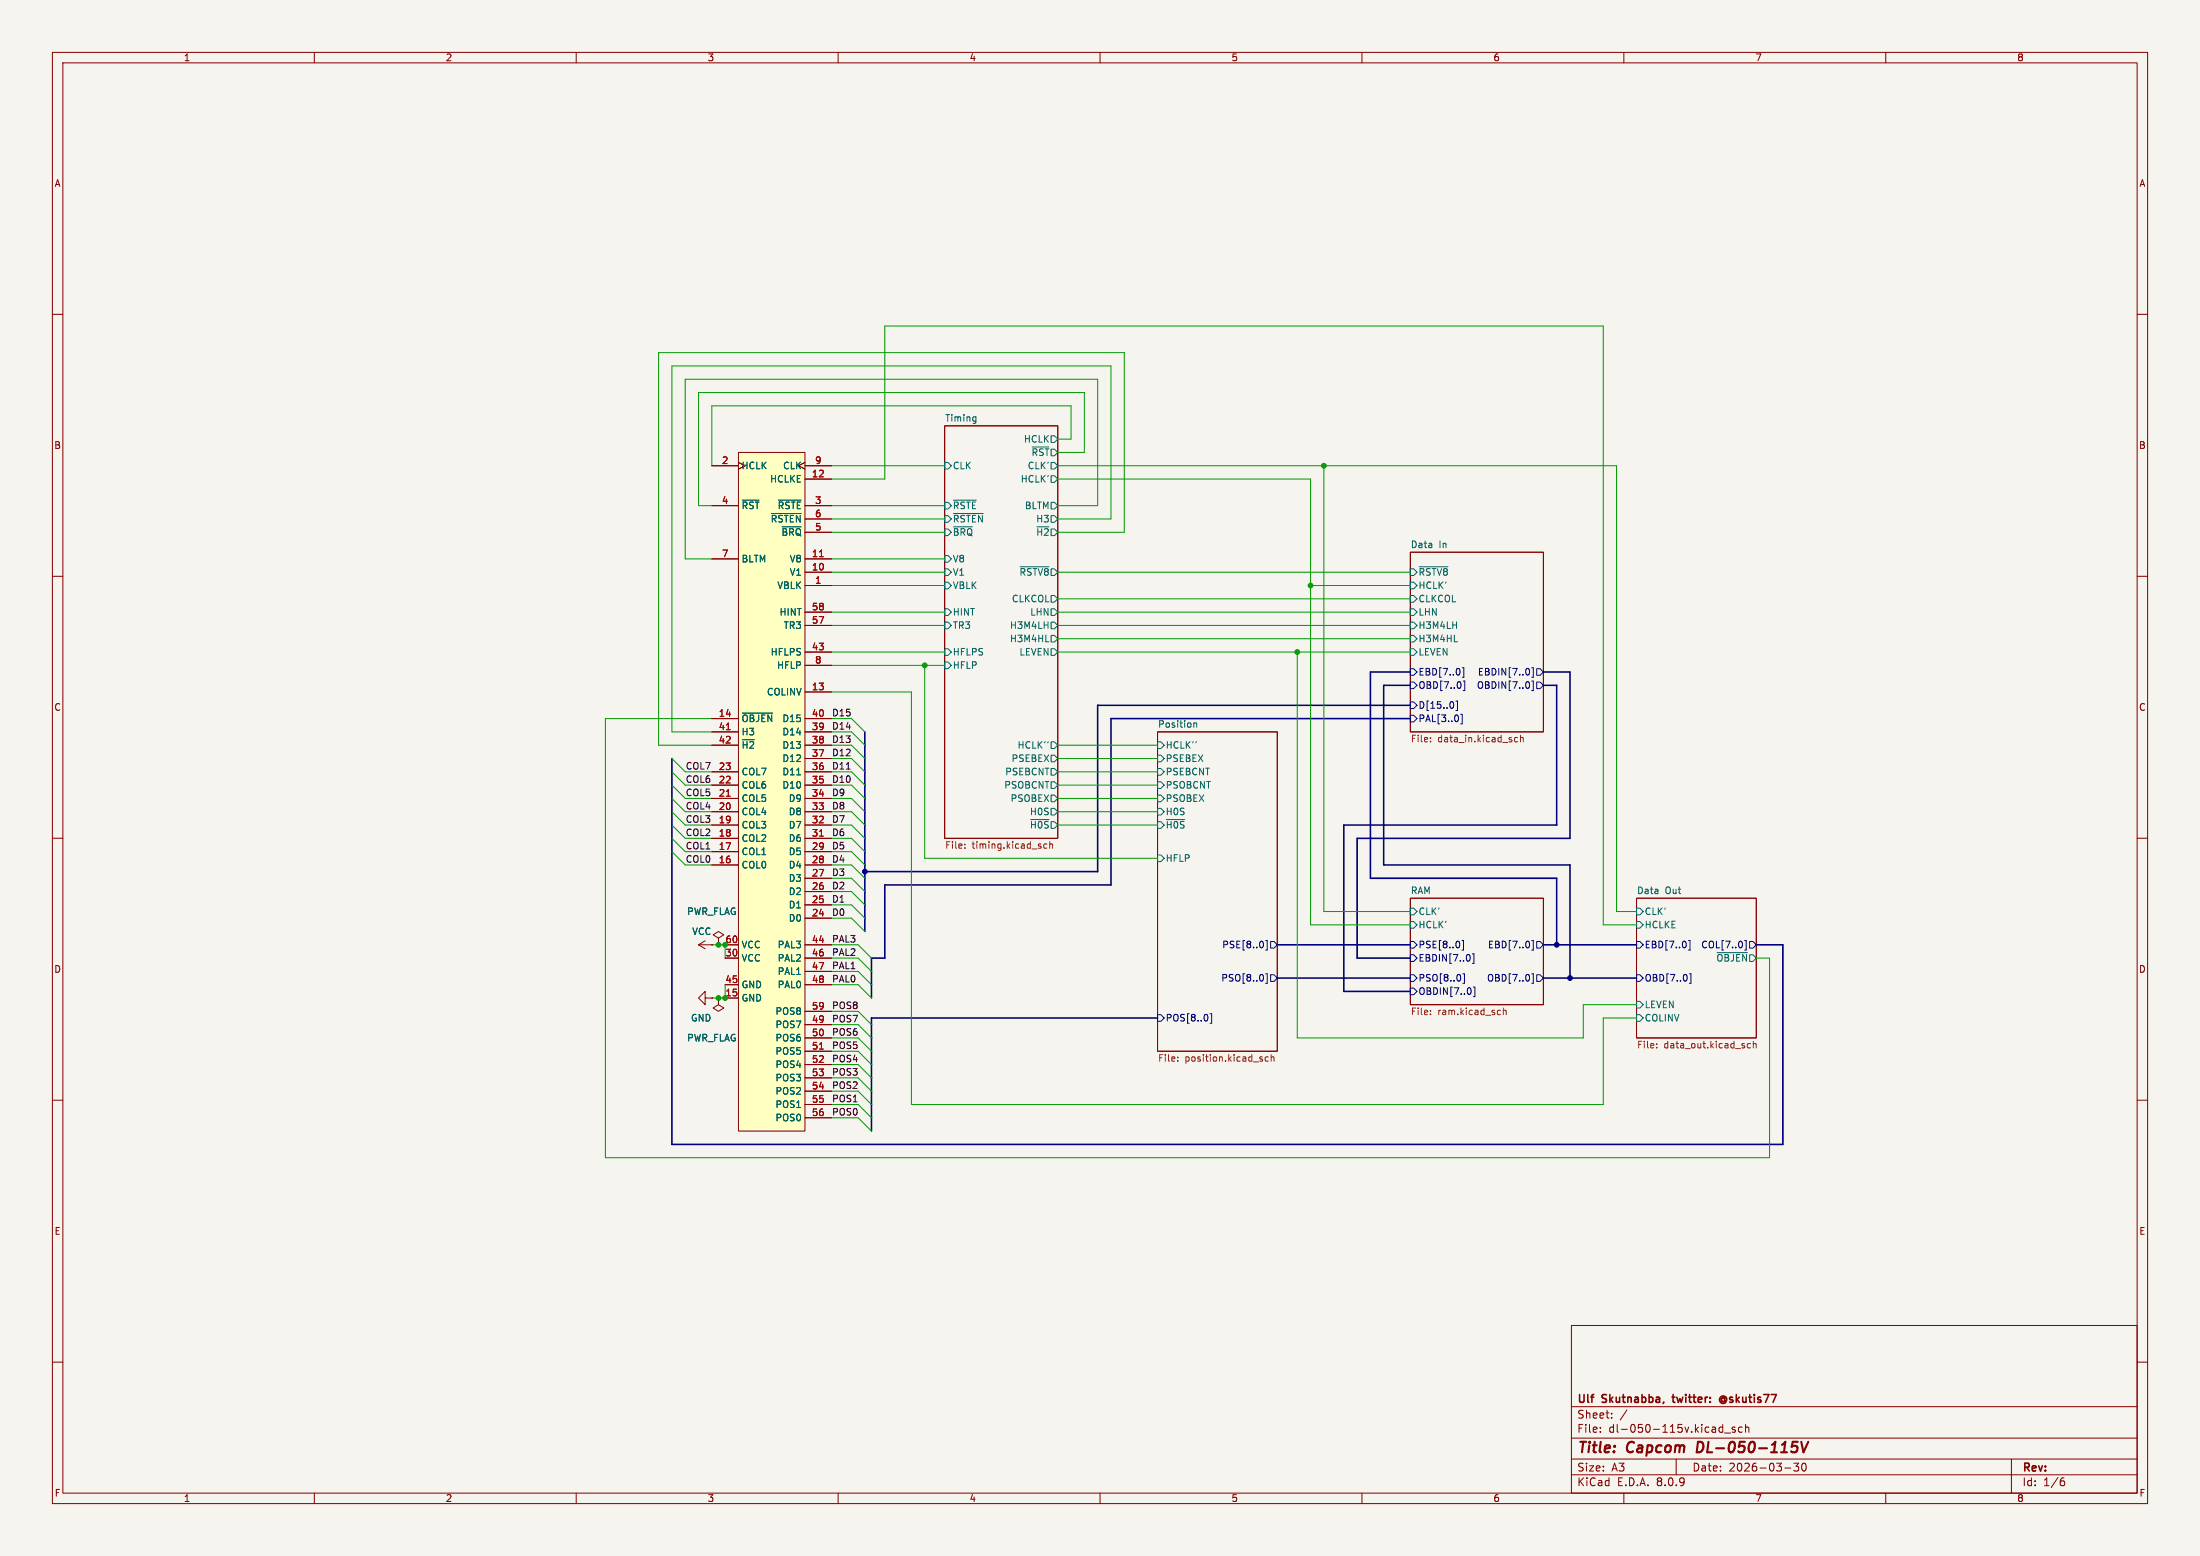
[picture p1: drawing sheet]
<svg xmlns="http://www.w3.org/2000/svg" width="420mm" height="297mm" viewBox="0 0 420 297" stroke-linecap="round" stroke-linejoin="round" font-family="sans-serif">
<path d="M0 0h420v297h-420z" fill="#f5f4ef" stroke="#f5f4ef" stroke-width=".19"/>
<g fill="none" stroke="#840000" stroke-width=".19">
<path d="M10 10h400v277h-400zM12 12h396v273h-396zM60 10v2M110 10v2M160 10v2M210 10v2M260 10v2M310 10v2M360 10v2M10 60h2M408 60h2M180.3 81.3h21.6v78.7h-21.6z"/>
<path d="M10 110h2M269.2 105.4h25.4v34.3h-25.4zM408 110h2M221 139.7h22.8v61h-22.8zM10 160h2M408 160h2M269.2 171.5h25.4v20.3h-25.4zM312.4 171.5h22.9v26.6h-22.9zM134.6 190.5v-1.3l-1.3 1.3 1.3 1.3v-1.3h1.3M135.9 190.5h.1M10 210h2M408 210h2"/>
<path d="M300 253h108v32h-108zM10 260h2M300 278.5h108M300 274.5h108M300 268.5h108M305.5 273.2v.2M305.5 272.5v.1M307.7 270.5v.2M307.7 269.8v.1M310.6 269.1l-1.3 1.9M320 278.5v3M328.4 272.4l.5 .1"/>
<path d="M328.9 271.9v1.5M328.9 273.3l-.5 .1M329.2 273.5h1.2M331.2 272.5l-.3-.1-.2 .2v.2l.5 .2v.3h-.5M332.6 272.5l-.4-.1-.3 .3 .1 .6h.6M333.2 272.5l.2-.1 .4 .1 .1 .9M333.2 271.9v1.5M342.4 279.3h1l-.5 .6 .4 .1v.6l-.2 .2-.7-.2M344.1 279.4l.2-.1a.8 .8 0 0 1 .5 .7 .8 .8 0 0 1-.5 .8l-.2-.2-.2-.4zM384 278.5v6.5M408 260h2M60 285v2"/>
<path d="M110 285v2M160 285v2M210 285v2M260 285v2M300 281.5h108M310 285v2M340.7 280.2h1.2M360 285v2M393.6 282.7h.4l.2 .2-.1 .5-.5 .2M394 282.1l-.4 .1"/>
</g>
<path d="M324.2 275.2l-.3 2h.5M342.3 275.2h.9M342.3 276h.5l.4 .3-.1 .5-.4 .4M343.9 275.2l.4 2 .9-2" fill="none" stroke="#840000" stroke-width=".4"/>
<path d="M319.2 266.7h.6M329.2 266.9a.36 .36 0 0 0-.5 0 .36 .36 0 0 0 0 .5 .36 .36 0 0 0 .5 .1M329.3 266.5a.71 .71 0 0 0-1 .7 .71 .71 0 0 0 1 .6" fill="none" stroke="#840000" stroke-width=".3"/>
<g fill="none" stroke="#006464" stroke-width=".19">
<path d="M185.9 79.6h.4M186.3 79.6v1l-.2 .2M180.3 95.9h.7l.6 .6-.6 .7h-.7zM180.3 98.4h.7l.6 .7-.6 .6h-.7zM180.3 88.3h.7l.6 .6-.6 .6h-.7zM182 95.5h4.4M182 98h5.7M186.3 80.3l-.4 .1M197 85.3h3.2M200.7 88.3h.6l.6 .6-.6 .6h-.6zM200.7 90.8h.6l.6 .6-.6 .7h-.6zM200.7 98.4h.6l.6 .7-.6 .6h-.6z"/>
<path d="M200.7 95.9h.6l.6 .6-.6 .7h-.6zM200.7 83.2h.6l.6 .6-.6 .7h-.6zM180.3 116.2h.7l.6 .6-.6 .7h-.7zM180.3 111.1h.7l.6 .7-.6 .6h-.7zM180.3 106h.7l.6 .7-.6 .6h-.7zM180.3 101h.7l.6 .6-.6 .6h-.7zM180.3 108.6h.7l.6 .6-.6 .7h-.7zM180.3 118.7h.7l.6 .7-.6 .6h-.7zM182 100.6h3.6M194.8 108.2h5.4M200.7 118.7h.6l.6 .7-.6 .6h-.6zM200.7 113.7h.6l.6 .6-.6 .6h-.6z"/>
<path d="M200.7 116.2h.6l.6 .6-.6 .7h-.6zM269.2 116.2h.7l.6 .6-.6 .7h-.7zM269.2 118.7h.7l.6 .7-.6 .6h-.7zM269.2 111.1h.7l.6 .7-.6 .6h-.7zM269.2 113.7h.7l.6 .6-.6 .6h-.7zM269.2 108.6h.7l.6 .6-.6 .7h-.7zM270.9 108.2h5.5M180.3 123.8h.7l.6 .7-.6 .6h-.7zM180.3 126.4h.7l.6 .6-.6 .6h-.7zM200.7 121.3h.6l.6 .6-.6 .7h-.6zM200.7 123.8h.6l.6 .7-.6 .6h-.6zM227.9 138v.8"/>
<path d="M227.9 138.1l.2-.1h.3l.1 .8M269.2 121.3h.7l.6 .6-.6 .7h-.7zM269.2 123.8h.7l.6 .7-.6 .6h-.7zM196.7 156.4h3.5M200.1 141.5l-.1 .3M200.7 149.2h.6l.6 .7-.6 .6h-.6zM200.7 151.8h.6l.6 .6-.6 .6h-.6zM200.7 154.3h.6l.6 .6-.6 .7h-.6zM200.7 146.7h.6l.6 .6-.6 .7h-.6zM200.7 144.1h.6l.6 .7-.6 .6h-.6zM200.7 141.6h.6l.6 .6-.6 .7h-.6zM221 144.1h.6l.6 .7-.6 .6h-.6z"/>
<path d="M221 146.7h.6l.6 .6-.6 .7h-.6zM221 149.2h.6l.6 .7-.6 .6h-.6zM221 151.8h.6l.6 .6-.6 .6h-.6zM221 154.3h.6l.6 .6-.6 .7h-.6zM221 156.8h.6l.6 .7-.6 .6h-.6zM221 141.6h.6l.6 .6-.6 .7h-.6zM222.7 156.4h3.5M228.4 141.5l-.1 .3M221 163.2h.6l.6 .6-.6 .7h-.6zM269.2 173.4h.7l.6 .6-.6 .6h-.7zM269.2 175.9h.7l.6 .6-.6 .7h-.7zM312.4 175.9h.7l.6 .6-.6 .7h-.7z"/>
<path d="M312.4 173.4h.7l.6 .6-.6 .6h-.7zM312.4 193.7h.7l.6 .6-.6 .6h-.7zM312.4 191.1h.7l.6 .7-.6 .6h-.7zM327.8 181.8h5.8"/>
</g>
<g fill="none" stroke="#000084" stroke-width=".19">
<path d="M269.2 127.6h.7l.6 .7-.6 .6h-.7zM269.2 130.2h.7l.6 .6-.6 .6h-.7zM269.2 134h.7l.6 .6-.6 .7h-.7zM269.2 136.5h.7l.6 .7-.6 .6h-.7zM277.4 134.1l.1 .3-.1 .7M277.9 133.8h.3v1.8h-.3M278.8 136.3h.3v1.9h-.3M279.1 127.5h.3v1.8h-.3M279.3 130h.3v1.8h-.3M291.9 127.7l.1 .4-.1 .6M291.9 130.2l.1 .4-.1 .7M292.4 127.5h.3v1.8h-.3"/>
<path d="M292.4 130h.3v1.8h-.3M293.4 127.6h.6l.6 .7-.6 .6h-.6zM293.4 130.2h.6l.6 .6-.6 .6h-.6zM241.6 179.5h.3v1.8h-.3M242.6 179.7h.6l.6 .6-.6 .7h-.6zM269.2 179.7h.7l.6 .6-.6 .7h-.7zM279.1 179.5h.3v1.8h-.3M292.4 179.5h.3v1.8h-.3M293.4 179.7h.6l.6 .6-.6 .7h-.6zM312.4 179.7h.7l.6 .6-.6 .7h-.7zM322.3 179.5h.3v1.8h-.3M333.1 179.5h.3v1.8h-.3"/>
<path d="M334 179.7h.6l.7 .6-.7 .7h-.6zM221 193.7h.6l.6 .6-.6 .6h-.6zM231 193.5h.3v1.8h-.3M241.6 185.9h.3v1.8h-.3M242.6 186.1h.6l.6 .6-.6 .6h-.6zM269.2 182.2h.7l.6 .7-.6 .6h-.7zM269.2 186.1h.7l.6 .6-.6 .6h-.7zM269.2 188.6h.7l.6 .6-.6 .7h-.7zM279.3 185.9h.3v1.8h-.3M280.5 182.3l.2 .4-.2 .6M280.7 188.7l.1 .3-.1 .7M281.1 182.1h.3v1.8h-.3"/>
<path d="M281.3 188.4h.3v1.8h-.3M292.4 185.9h.3v1.8h-.3M293.4 186.1h.6l.6 .6-.6 .6h-.6zM312.4 186.1h.7l.6 .6-.6 .6h-.7zM322.5 185.9h.3v1.8h-.3"/>
</g>
<g fill="none" stroke="#725600" stroke-width=".19">
<path d="M273.1 140.8v.1M273.1 141.5v.1M289.1 141.4l.3 .2 .3-.1M289.7 140.8h-.3l-.3 .2M290.3 140.9l.1-.1h.3l.1 .8M290.3 140.3v1.3M184.2 161.8v.1M184.2 161.1v.2M199.9 161.1h-.4l-.3 .2 .2 .6h.5M200.4 161.2l.2-.1h.3v.8M200.4 160.7v1.2M273.1 193.6v.1"/>
<path d="M273.1 192.9v.1M286.3 192.8l.2 .1M286.5 193.6l-.2 .1M287 192.4v1.3M287 193l.2-.2 .3 .1v.8M316.3 199.9v.1M316.3 199.2v.2M334.2 199.2h-.4l-.2 .2 .1 .6h.5M334.7 199.3l.2-.1h.3l.1 .8M334.7 198.8v1.2M224.8 202.4v.2M224.8 201.8v.1"/>
<path d="M242.1 201.8l-.3-.1-.3 .3 .1 .5h.5M242.7 201.8l.2-.1 .3 .1v.8M242.7 201.3v1.3"/>
</g>
<path d="M141 86.4h12.7v129.5h-12.7z" fill="#ffffc2"/>
<g fill="none" stroke="#840000" stroke-width=".19">
<path d="M135.9 88.9h5.1M135.9 96.5h5.1M141 86.4h12.7v129.5h-12.7zM141 88.3l1.2 .6-1.2 .6M153.7 88.3l-1.3 .6 1.3 .6M153.7 88.9h5M153.7 96.5h5M153.7 99.1h5M153.7 91.4h5M135.9 106.7h5.1M153.7 111.8h5M153.7 109.2h5"/>
<path d="M153.7 106.7h5M153.7 101.6h5M153.7 119.4h5M153.7 116.8h5M135.9 137.2h5.1M135.9 139.7h5.1M153.7 132.1h5M153.7 137.2h5M153.7 139.7h5M153.7 124.5h5M153.7 127h5M135.9 157.5h5.1"/>
<path d="M135.9 154.9h5.1M135.9 152.4h5.1M135.9 149.9h5.1M135.9 147.3h5.1M135.9 142.2h5.1M153.7 157.5h5M153.7 154.9h5M153.7 152.4h5M153.7 149.9h5M153.7 147.3h5M153.7 144.8h5M153.7 142.2h5"/>
<path d="M134.6 179.6l-1.3 .7M135.9 165.1h5.1M135.9 162.6h5.1M135.9 160h5.1M137.2 179.1l1-.7-1-.6-1.1 .6 1.1 .7v1.2M153.7 165.1h5M153.7 162.6h5M153.7 160h5M153.7 175.3h5M153.7 172.7h5M153.7 170.2h5M153.7 167.6h5"/>
<path d="M133.3 180.3h2.6M133.3 180.3l1.3 .8M135.9 180.3h.1M135.9 190.5h.1M137.2 180.3h.1M137.2 190.5v1.3l1 .6-1 .6-1.1-.6 1.1-.6M137.2 190.5h.1M138.4 190.5h2.6M138.4 182.9h2.6M138.4 180.3h2.6M138.4 188h2.6M153.7 182.9h5"/>
<path d="M153.7 180.3h5M153.7 188h5M153.7 185.4h5M153.7 195.6h5M153.7 198.1h5M153.7 193h5M153.7 200.7h5M153.7 203.2h5M153.7 205.7h5M153.7 208.3h5M153.7 210.8h5M153.7 213.4h5"/>
</g>
<path d="M156.5 106.3h.7M138.7 139.3h.7M138.7 152h.7M156.5 159.6h.7M156.5 200.2h.7" fill="none" stroke="#a90000" stroke-width=".19"/>
<path d="M141.7 95.5h3.2M147.3 98h5.6M148.6 95.5h4.3M149.3 100.6h3.6M141.7 136.1h5.8M152.1 147.9h.7" fill="none" stroke="#006464" stroke-width=".19"/>
<path d="M161.6 146.8h.7" fill="none" stroke="#0f0f0f" stroke-width=".19"/>
<g fill="none" stroke="#000084" stroke-width=".3">
<path d="M165.1 139.7v38.1M269.2 137.2h-57.1v31.7h-43.2v14h-2.5v7.6M269.2 130.8h-5v34.3h35.5v21.6M269.2 134.6h-59.7v31.8h-44.4M269.2 128.3h-7.6v39.3h35.6v12.7M294.6 128.3h5.1v31.7h-40.6v22.9h10.1M294.6 130.8h2.6v26.7h-40.7v31.7h12.7M128.3 144.8v73.6h212.1v-38.1h-5.1M221 194.3h-54.6v21.6M243.8 186.7h25.4M243.8 180.3h25.4M294.6 186.7h17.8"/>
<path d="M294.6 180.3h17.8"/>
</g>
<g fill="none" stroke="#009600" stroke-width=".19">
<path d="M158.7 88.9h21.6M158.7 96.5h21.6M158.7 91.4h10.2v-29.2h137.2v114.3h6.3M158.7 99.1h21.6M201.9 88.9h106.7v85.1h3.8M201.9 96.5h7.6v-24.1h-78.7v34.3h5.1M201.9 99.1h10.2v-29.2h-83.8v69.8h7.6M201.9 86.4h5.1v-11.5h-73.7v21.6h2.6M201.9 83.8h2.6v-6.3h-68.6v11.4M201.9 91.4h48.3v85.1h19M252.7 88.9v85.1h16.5M158.7 106.7h21.6"/>
<path d="M158.7 101.6h21.6M158.7 116.8h21.6M158.7 119.4h21.6M158.7 109.2h21.6M158.7 111.8h21.6M201.9 114.3h67.3M201.9 101.6h12.7v-34.3h-88.9v74.9h10.2M201.9 116.8h67.3M201.9 119.4h67.3M201.9 109.2h67.3M250.2 111.8h19M135.9 137.2h-20.3v83.8h222.2v-38.1h-2.5"/>
<path d="M158.7 124.5h21.6M158.7 132.1h15.3v78.7h132.1v-16.5h6.3M158.7 127h21.6M158.7 139.7h3.9l2.5 2.5M158.7 137.2h3.9l2.5 2.5M176.5 127v36.8h44.5M201.9 121.9h67.3M201.9 124.5h67.3M247.6 124.5v73.6h54.7v-6.3h10.1M128.3 157.5l2.5 2.5h5.1M128.3 154.9l2.5 2.6h5.1M128.3 152.4l2.5 2.5h5.1"/>
<path d="M128.3 147.3l2.5 2.6h5.1M128.3 149.9l2.5 2.5h5.1M128.3 144.8l2.5 2.5h5.1M158.7 157.5h3.9l2.5 2.5M158.7 154.9h3.9l2.5 2.6M158.7 149.9h3.9l2.5 2.5M158.7 152.4h3.9l2.5 2.5M158.7 147.3h3.9l2.5 2.6M158.7 144.8h3.9l2.5 2.5M158.7 142.2h3.9l2.5 2.6M201.9 157.5h19.1M201.9 154.9h19.1"/>
<path d="M201.9 149.9h19.1M201.9 152.4h19.1M201.9 147.3h19.1M201.9 144.8h19.1M201.9 142.2h19.1M128.3 160l2.5 2.6h5.1M128.3 162.6l2.5 2.5h5.1M158.7 162.6h3.9l2.5 2.5M158.7 160h3.9l2.5 2.6M158.7 175.3h3.9l2.5 2.5M158.7 165.1h3.9l2.5 2.5M158.7 167.6h3.9l2.5 2.6"/>
<path d="M158.7 170.2h3.9l2.5 2.5M158.7 172.7h3.9l2.5 2.6M135.9 180.3h2.5v2.6M138.4 188v2.5h-2.5M158.7 180.3h5.1l2.6 2.6M158.7 198.1h5.1l2.6 2.6M158.7 182.9h5.1l2.6 2.5M158.7 195.6h5.1l2.6 2.5M158.7 193h5.1l2.6 2.6M158.7 185.4h5.1l2.6 2.6M158.7 188h5.1l2.6 2.5M158.7 210.8h5.1l2.6 2.6"/>
<path d="M158.7 208.3h5.1l2.6 2.5M158.7 205.7h5.1l2.6 2.6M158.7 203.2h5.1l2.6 2.5M158.7 200.7h5.1l2.6 2.5M158.7 213.4h5.1l2.6 2.5"/>
</g>
<g fill="#000084" stroke="#000084" stroke-width=".19">
<circle cx="299.7" cy="186.7" r=".46"/>
<circle cx="297.2" cy="180.3" r=".46"/>
<circle cx="165.1" cy="166.4" r=".46"/>
</g>
<g fill="#009600" stroke="#009600" stroke-width=".19">
<circle cx="176.5" cy="127" r=".46"/>
<circle cx="138.4" cy="190.5" r=".46"/>
<circle cx="137.2" cy="190.5" r=".46"/>
<circle cx="138.4" cy="180.3" r=".46"/>
<circle cx="137.2" cy="180.3" r=".46"/>
<circle cx="252.7" cy="88.9" r=".46"/>
<circle cx="250.2" cy="111.8" r=".46"/>
<circle cx="247.6" cy="124.5" r=".46"/>
</g>
<g font-size="2.8" fill="#840000">
<text x="301" y="277.9">Title:</text>
<text x="310.6" y="277.9">Capcom</text>
<text x="324.8" y="277.9">DL-050-115V</text>
</g>
<g font-size="2.1" fill="#840000">
<text x="301" y="268.2">Ulf</text>
<text x="305.9" y="268.2">Skutnabba,</text>
<text x="320" y="268.2">twitter:</text>
<text x="329.6" y="268.2">@skutis77</text>
<text x="301" y="273.7">File:</text>
<text x="301" y="271">Sheet:</text>
<text x="307.1" y="273.7">dl-050-115v.kicad_sch</text>
<text x="301" y="281.1">Size:</text>
<text x="307.6" y="281.1">A3</text>
<text x="323" y="281.1">Date:</text>
<text x="330" y="281.1">2026-03-30</text>
<text x="386" y="281.3">Rev:</text>
<text x="301" y="283.9">KiCad</text>
<text x="308.7" y="283.9">E.D.A.</text>
<text x="316.3" y="283.9">8.0.9</text>
<text x="386" y="283.9">Id:</text>
<text x="390.1" y="283.9">1/6</text>
</g>
<g font-size="1.8" fill="#840000">
<text x="35" y="11.9">1</text>
<text x="85" y="11.9">2</text>
<text x="135" y="11.9">3</text>
<text x="185" y="11.9">4</text>
<text x="235" y="11.9">5</text>
<text x="285" y="11.9">6</text>
<text x="335" y="11.9">7</text>
<text x="385" y="11.9">8</text>
<text x="10.3" y="35.9">A</text>
<text x="408.3" y="35.9">A</text>
<text x="10.3" y="85.9">B</text>
<text x="408.2" y="85.9">B</text>
<text x="10.3" y="135.9">C</text>
<text x="408.2" y="135.9">C</text>
<text x="10.3" y="185.9">D</text>
<text x="408.2" y="185.9">D</text>
<text x="10.3" y="235.9">E</text>
<text x="408.3" y="235.9">E</text>
<text x="10.3" y="285.9">F</text>
<text x="35" y="286.9">1</text>
<text x="85" y="286.9">2</text>
<text x="135" y="286.9">3</text>
<text x="185" y="286.9">4</text>
<text x="235" y="286.9">5</text>
<text x="285" y="286.9">6</text>
<text x="335" y="286.9">7</text>
<text x="385" y="286.9">8</text>
<text x="408.3" y="285.9">F</text>
</g>
<g font-size="1.8" fill="#006464">
<text x="180.3" y="80.6">Timing</text>
<text x="141.5" y="89.8">HCLK</text>
<text x="149.4" y="89.8">CLK</text>
<text x="181.8" y="89.8">CLK</text>
<text x="195.4" y="84.7">HCLK</text>
<text x="196.1" y="89.8">CLK'</text>
<text x="196.8" y="87.2">~{RST}</text>
<text x="146.9" y="92.3">HCLKE</text>
<text x="194.8" y="92.3">HCLK'</text>
<text x="141.5" y="97.4">~{RST} ~{RSTE}</text>
<text x="147" y="99.9">~{RSTEN}</text>
<text x="181.8" y="97.4">~{RSTE}</text>
<text x="181.8" y="99.9">~{RSTEN}</text>
<text x="195.5" y="97.4">BLTM</text>
<text x="197.7" y="99.9">H3</text>
<text x="141.5" y="107.5">BLTM</text>
<text x="149.1" y="102.5">~{BRQ}</text>
<text x="150.7" y="107.5">V8</text>
<text x="181.8" y="107.5">V8</text>
<text x="181.8" y="102.5">~{BRQ}</text>
<text x="197.7" y="102.5">~{H2}</text>
<text x="269.2" y="104.7">Data</text>
<text x="274.7" y="104.7">In</text>
<text x="148.3" y="112.6">VBLK</text>
<text x="150.7" y="110.1">V1</text>
<text x="181.8" y="112.6">VBLK</text>
<text x="181.8" y="110.1">V1</text>
<text x="194.5" y="110.1">~{RSTV8}</text>
<text x="270.7" y="112.6">HCLK'</text>
<text x="270.7" y="110.1">~{RSTV8}</text>
<text x="148.7" y="117.7">HINT</text>
<text x="181.8" y="117.7">HINT</text>
<text x="193.1" y="115.2">CLKCOL</text>
<text x="196.6" y="117.7">LHN</text>
<text x="270.7" y="117.7">LHN</text>
<text x="270.7" y="115.2">CLKCOL</text>
<text x="147" y="125.3">HFLPS</text>
<text x="149.5" y="120.2">TR3</text>
<text x="181.8" y="125.3">HFLPS</text>
<text x="181.8" y="120.2">TR3</text>
<text x="192.7" y="122.8">H3M4HL</text>
<text x="192.7" y="120.2">H3M4LH</text>
<text x="194.5" y="125.3">LEVEN</text>
<text x="270.7" y="120.2">H3M4LH</text>
<text x="270.7" y="122.8">H3M4HL</text>
<text x="270.7" y="125.3">LEVEN</text>
<text x="148.2" y="127.9">HFLP</text>
<text x="181.8" y="127.9">HFLP</text>
<text x="146.3" y="132.9">COLINV</text>
<text x="141.5" y="138">~{OBJEN}D15</text>
<text x="141.5" y="140.6">H3</text>
<text x="141.5" y="143.1">~{H2}</text>
<text x="149.3" y="143.1">D13</text>
<text x="149.3" y="140.6">D14</text>
<text x="194.2" y="143.1">HCLK''</text>
<text x="221" y="139">Position</text>
<text x="222.4" y="143.1">HCLK''</text>
<text x="141.5" y="148.2">COL7</text>
<text x="149.3" y="148.2">D11</text>
<text x="149.3" y="145.6">D12</text>
<text x="191.8" y="148.2">PSEBCNT</text>
<text x="193" y="145.6">PSEBEX</text>
<text x="222.4" y="145.6">PSEBEX</text>
<text x="222.4" y="148.2">PSEBCNT</text>
<text x="141.5" y="155.8">COL4</text>
<text x="141.5" y="153.3">COL5</text>
<text x="141.5" y="150.7">COL6</text>
<text x="149.3" y="150.7">D10</text>
<text x="150.5" y="155.8">D8</text>
<text x="150.5" y="153.3">D9</text>
<text x="191.6" y="150.7">PSOBCNT</text>
<text x="192.8" y="153.3">PSOBEX</text>
<text x="196.5" y="155.8">H0S</text>
<text x="222.4" y="150.7">PSOBCNT</text>
<text x="222.4" y="153.3">PSOBEX</text>
<text x="222.4" y="155.8">H0S</text>
<text x="141.5" y="160.9">COL2</text>
<text x="141.5" y="158.3">COL3</text>
<text x="150.5" y="160.9">D6</text>
<text x="150.5" y="158.3">D7</text>
<text x="196.5" y="158.3">~{H0S}</text>
<text x="222.4" y="158.3">~{H0S}</text>
<text x="141.5" y="166">COL0</text>
<text x="141.5" y="163.4">COL1</text>
<text x="150.5" y="166">D4</text>
<text x="150.5" y="163.4">D5</text>
<text x="222.4" y="164.7">HFLP</text>
<text x="150.5" y="173.6">D1</text>
<text x="150.5" y="171">D2</text>
<text x="150.5" y="168.5">D3</text>
<text x="269.2" y="170.7">RAM</text>
<text x="312.4" y="170.7">Data</text>
<text x="317.9" y="170.7">Out</text>
<text x="131.1" y="174.9">PWR_FLAG</text>
<text x="132" y="178.7">VCC</text>
<text x="150.5" y="176.1">D0</text>
<text x="270.7" y="174.9">CLK'</text>
<text x="270.7" y="177.4">HCLK'</text>
<text x="313.9" y="177.4">HCLKE</text>
<text x="313.9" y="174.9">CLK'</text>
<text x="141.5" y="183.7">VCC</text>
<text x="141.5" y="181.2">VCC</text>
<text x="148.4" y="181.2">PAL3</text>
<text x="148.4" y="183.7">PAL2</text>
<text x="327.6" y="183.7">~{OBJEN}</text>
<text x="141.5" y="191.4">GND</text>
<text x="141.5" y="188.8">GND</text>
<text x="148.4" y="186.3">PAL1</text>
<text x="148.4" y="188.8">PAL0</text>
<text x="131.8" y="195.2">GND</text>
<text x="147.9" y="196.4">POS7</text>
<text x="147.9" y="193.9">POS8</text>
<text x="313.9" y="195.2">COLINV</text>
<text x="313.9" y="192.6">LEVEN</text>
<text x="131.1" y="199">PWR_FLAG</text>
<text x="147.9" y="199">POS6</text>
<text x="147.9" y="201.5">POS5</text>
<text x="147.9" y="204.1">POS4</text>
<text x="147.9" y="206.6">POS3</text>
<text x="147.9" y="209.1">POS2</text>
<text x="147.9" y="211.7">POS1</text>
<text x="147.9" y="214.2">POS0</text>
</g>
<g font-size="1.8" fill="#a90000">
<text x="137.7" y="88.6">2</text>
<text x="155.5" y="88.6">9</text>
<text x="154.9" y="91.2">12</text>
<text x="137.7" y="96.3">4</text>
<text x="155.5" y="101.3">5</text>
<text x="155.5" y="98.8">6</text>
<text x="155.5" y="96.3">3</text>
<text x="137.7" y="106.4">7</text>
<text x="154.9" y="106.4">11</text>
<text x="154.9" y="109">10</text>
<text x="155.5" y="111.5">1</text>
<text x="154.9" y="119.1">57</text>
<text x="154.9" y="116.6">58</text>
<text x="154.9" y="124.2">43</text>
<text x="154.9" y="131.8">13</text>
<text x="155.5" y="126.7">8</text>
<text x="137.1" y="136.9">14</text>
<text x="154.9" y="136.9">40</text>
<text x="137.1" y="139.4">41</text>
<text x="137.1" y="142">42</text>
<text x="154.9" y="142">38</text>
<text x="154.9" y="139.4">39</text>
<text x="137.1" y="149.6">22</text>
<text x="137.1" y="147.1">23</text>
<text x="154.9" y="149.6">35</text>
<text x="154.9" y="147.1">36</text>
<text x="154.9" y="144.5">37</text>
<text x="137.1" y="154.7">20</text>
<text x="137.1" y="152.1">21</text>
<text x="154.9" y="154.7">33</text>
<text x="154.9" y="152.1">34</text>
<text x="137.1" y="159.8">18</text>
<text x="137.1" y="157.2">19</text>
<text x="154.9" y="159.8">31</text>
<text x="154.9" y="157.2">32</text>
<text x="137.1" y="164.8">16</text>
<text x="137.1" y="162.3">17</text>
<text x="154.9" y="167.4">27</text>
<text x="154.9" y="164.8">28</text>
<text x="154.9" y="162.3">29</text>
<text x="154.9" y="172.5">25</text>
<text x="154.9" y="169.9">26</text>
<text x="154.9" y="175">24</text>
<text x="138.4" y="182.6">30</text>
<text x="138.4" y="180.1">60</text>
<text x="154.9" y="180.1">44</text>
<text x="154.9" y="182.6">46</text>
<text x="154.9" y="185.2">47</text>
<text x="138.4" y="190.2">15</text>
<text x="138.4" y="187.7">45</text>
<text x="154.9" y="187.7">48</text>
<text x="154.9" y="195.3">49</text>
<text x="154.9" y="197.9">50</text>
<text x="154.9" y="192.8">59</text>
<text x="154.9" y="200.4">51</text>
<text x="154.9" y="202.9">52</text>
<text x="154.9" y="205.5">53</text>
<text x="154.9" y="208">54</text>
<text x="154.9" y="210.6">55</text>
<text x="154.9" y="213.1">56</text>
</g>
<g font-size="1.8" fill="#000084">
<text x="270.7" y="129.1">EBD[7..0]</text>
<text x="270.7" y="131.7">OBD[7..0]</text>
<text x="281.8" y="131.7">OBDIN[7..0]</text>
<text x="282" y="129.1">EBDIN[7..0]</text>
<text x="270.7" y="135.5">D[15..0]</text>
<text x="270.7" y="138">PAL[3..0]</text>
<text x="233.2" y="181.2">PSE[8..0]</text>
<text x="270.7" y="181.2">PSE[8..0]</text>
<text x="270.7" y="183.7">EBDIN[7..0]</text>
<text x="284" y="181.2">EBD[7..0]</text>
<text x="313.9" y="181.2">EBD[7..0]</text>
<text x="324.7" y="181.2">COL[7..0]</text>
<text x="233" y="187.6">PSO[8..0]</text>
<text x="270.7" y="187.6">PSO[8..0]</text>
<text x="270.7" y="190.1">OBDIN[7..0]</text>
<text x="283.8" y="187.6">OBD[7..0]</text>
<text x="313.9" y="187.6">OBD[7..0]</text>
<text x="222.4" y="195.2">POS[8..0]</text>
</g>
<g font-size="1.8" fill="#0f0f0f">
<text x="158.7" y="136.8">D15</text>
<text x="158.7" y="141.9">D13</text>
<text x="158.7" y="139.4">D14</text>
<text x="130.8" y="147">COL7</text>
<text x="130.8" y="149.5">COL6</text>
<text x="158.7" y="144.4">D12</text>
<text x="158.7" y="149.5">D10</text>
<text x="158.7" y="147">D11</text>
<text x="130.8" y="154.6">COL4</text>
<text x="130.8" y="152.1">COL5</text>
<text x="158.7" y="154.6">D8</text>
<text x="158.7" y="152.1">D9</text>
<text x="130.8" y="157.1">COL3</text>
<text x="130.8" y="159.7">COL2</text>
<text x="158.7" y="159.7">D6</text>
<text x="158.7" y="157.1">D7</text>
<text x="130.8" y="162.2">COL1</text>
<text x="130.8" y="164.8">COL0</text>
<text x="158.7" y="167.3">D3</text>
<text x="158.7" y="164.8">D4</text>
<text x="158.7" y="162.2">D5</text>
<text x="158.7" y="169.8">D2</text>
<text x="158.7" y="172.4">D1</text>
<text x="158.7" y="174.9">D0</text>
<text x="158.7" y="180">PAL3</text>
<text x="158.7" y="185.1">PAL1</text>
<text x="158.7" y="182.5">PAL2</text>
<text x="158.7" y="187.6">PAL0</text>
<text x="158.7" y="195.2">POS7</text>
<text x="158.7" y="197.8">POS6</text>
<text x="158.7" y="192.7">POS8</text>
<text x="158.7" y="202.9">POS4</text>
<text x="158.7" y="200.3">POS5</text>
<text x="158.7" y="207.9">POS2</text>
<text x="158.7" y="205.4">POS3</text>
<text x="158.7" y="213">POS0</text>
<text x="158.7" y="210.5">POS1</text>
</g>
<g font-size="1.8" fill="#725600">
<text x="269.2" y="142">File:</text>
<text x="274.5" y="142">data_in.kicad_sch</text>
<text x="180.3" y="162.3">File:</text>
<text x="185.6" y="162.3">timing.kicad_sch</text>
<text x="269.2" y="194.1">File:</text>
<text x="274.5" y="194.1">ram.kicad_sch</text>
<text x="221" y="203">File:</text>
<text x="226.2" y="203">position.kicad_sch</text>
<text x="312.4" y="200.4">File:</text>
<text x="317.6" y="200.4">data_out.kicad_sch</text>
</g>
</svg>
